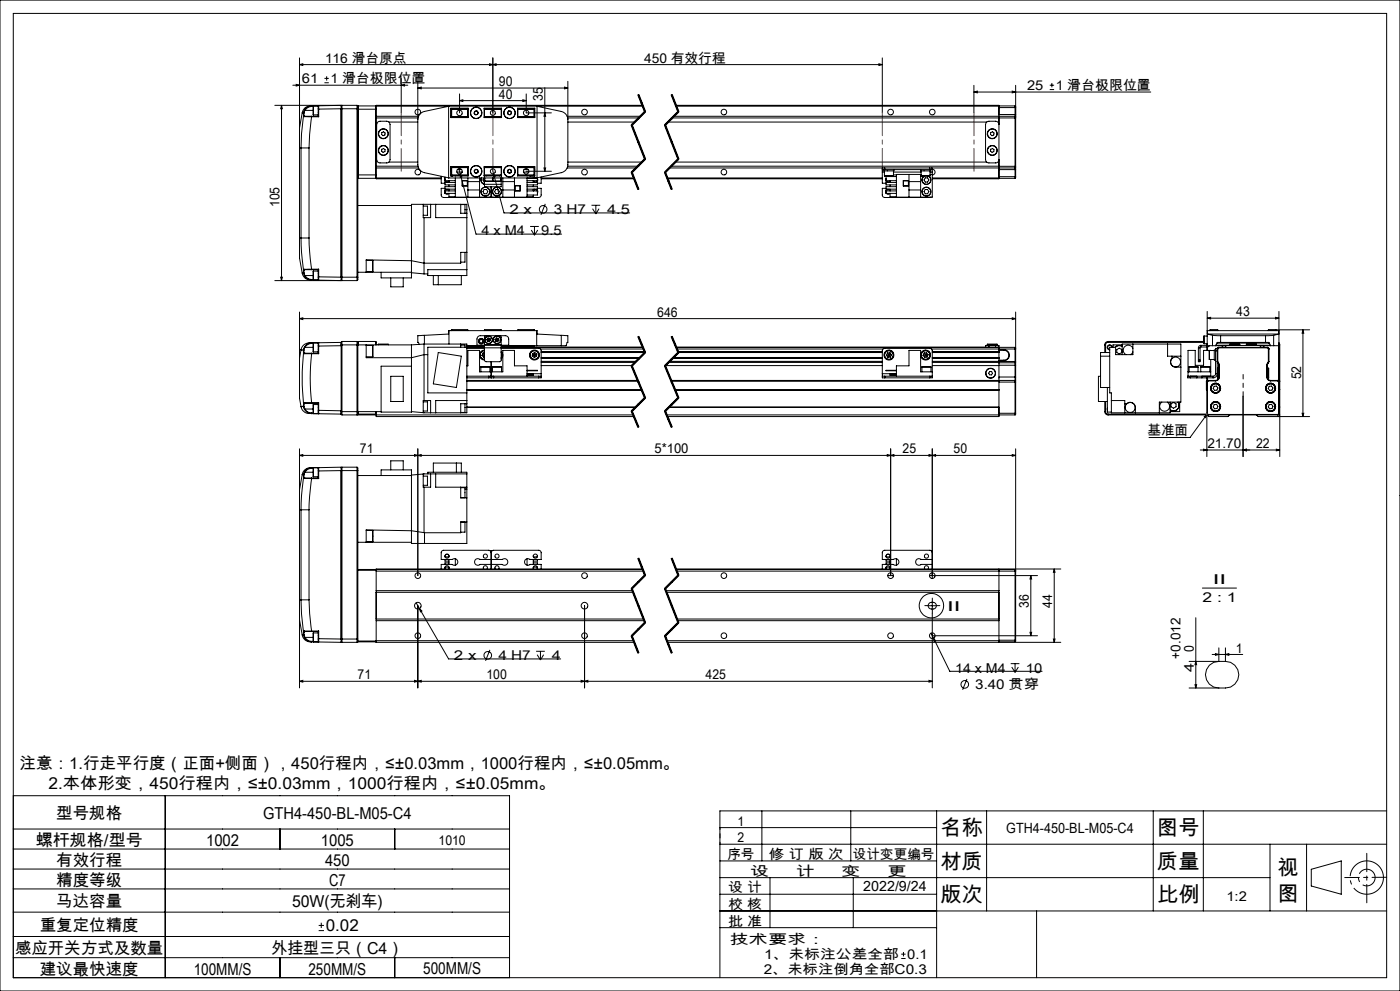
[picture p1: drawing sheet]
<svg xmlns="http://www.w3.org/2000/svg" width="420mm" height="297mm" viewBox="0 0 420 297" stroke-linecap="round" stroke-linejoin="round" font-family="sans-serif">
<g fill="none" stroke="#000" stroke-width=".3">
<path d="M0 0h420v297h-420zM4 4h412v289h-412zM89.9 19.4l.9-.3v.5zM89.9 17.4v53.9M146.9 19.1l.9 .3-.9 .2zM147.8 19.4l1-.3v.5zM147.8 17.4v16.4M263.7 19.1l1 .3-1 .2zM264.7 17.4v16.4M264.7 19.4h-174.8M82.4 31.6h24.7M84.5 31.6l.2 1h-.5z"/>
<path d="M84.5 31.6v52.5M87.8 25.5h34.5M88.9 25.3l1 .2-1 .3zM90.7 33.8l-.8 4.5v6h.4M90.7 33.8l.4 .1M91.1 34.7l-.6 5.4-.2 4.2M91.1 34.7l.2 .3M91.1 33.9v.8M91.2 34.6l-.1 .1M91.2 34.6l.2 .3M91.2 33.8v.8M91.2 33.8l-.1 .1"/>
<path d="M91.3 35h2.2M91.3 33l-.2 .9M91.3 33l.2 .1M91.4 34.9h2.1M91.4 34.9l-.1 .1M91.5 33.1l-.3 .7M91.5 33.1h2.4M93.5 31.7h-.2a2.53 2.53 0 0 0-2.6 2.1M93.5 35l-.6 5.2-.2 4.1M93.5 34.9v.1M93.5 31.7l-1.1 .3-1.1 1M93.5 31.7v.2"/>
<path d="M93.5 31.9l-.9 .2-1.1 1M93.5 34.9h2M93.5 35h2.1M93.5 31.9h.4M94 31.7v2.7M94 31.7l1.5 .2M94 34.4h1.5M95.5 31.9v3M95.5 32.7h.1M95.5 34.9l.1 .1M95.6 31.7v1M95.6 31.7l6.7-.1v1"/>
<path d="M95.6 31.7l-.1 .2M95.6 32.7v2.3M95.6 31.7h-2.1M97.3 24.8h1.3M97.3 23.5h1.3M98 22.9v1.3M102.3 31.8l.3-.2v52.5l-.3-.2M102.3 32.6v50.5M102.3 32.6l-6.7 .1M102.3 32.6h5.1M107.1 31.6v52.5M107.1 31.6l.3 .2v.9"/>
<path d="M107.4 32.7v19.7M107.4 32.7h5.5M107.5 31.7v21.7M107.5 31.7h5.2M107.5 31.7l-.1 .2M112.7 31.7v21.7M112.7 31.7l.2 .2M112.9 31.9v.8M112.9 31.8v.1M112.9 32.7v19.7M112.9 35.3h12.5M112.9 34.9h12.7"/>
<path d="M112.9 31.8h79.9M113.1 37l-.2 .6M113.3 36.6l.7-.3h2a1.02 1.02 0 0 1 1 1v10.5a1.02 1.02 0 0 1-1 1h-2a1.02 1.02 0 0 1-1-1v-10.5zM114.5 39.7l.6-.2 .4 .4v.6l-.6 .2-.4-.4zM116.7 36.6h8.6M120.4 25.5l1-.2v.5zM120.4 23.5v10.3M125.3 26.4l1.1-.3v.5zM125.3 24.4v24.9l.3 1 .5 .8 .8 .5 7.7 1.7M125.3 26.4h45.1M134.6 31.9l-7.7 1.6-1.1 1-.5 1.3M134.6 31.9v21.4"/>
<path d="M134.7 31.8l-.1 .1M135.3 34.9h.1M135.3 32.4h5.1v2.8h-5.1zM135.4 32.7v2.5M135.4 32.7h4.9M135.5 32.6v2.5M135.5 32.6h4.9M135.5 32.6l-.1 .1M135.5 35.1h4.9M135.6 35.1v.1M137.9 30.2l1-.3v.5zM137.9 28.1v5.7"/>
<path d="M137.9 30.2h20M140.3 32.6v2.5M140.3 34.9h-4.9l.1 .2M142.3 33.9l.3 .5M142.5 33.4l-.2 .5M143.1 33.3l-.6 .1M143.1 33.3l.3 .5M143.2 34.3l-.6 .1M143.4 33.8l-.2 .5M145.2 32.4h5.3v2.8h-5.3zM145.2 32.6h5.3M145.2 35.1h5.3"/>
<path d="M145.3 32.6v2.5M145.3 32.7h5.1M145.3 34.9h5.1M150.4 32.6v2.5M152.3 33.8l.2 .5M152.5 34.3l.6 .1M152.6 33.3l.6 .1M152.6 33.3l-.3 .5M153.2 33.4l.2 .5M153.4 33.9l-.3 .5M155.3 32.6h4.9M155.3 32.4h5.1v2.8h-5.1z"/>
<path d="M155.4 32.6v2.5M155.4 32.7h4.9M155.4 34.9h4.9l-.1 .2h-4.9M156.8 29.9l1.1 .3-1.1 .2zM157.9 28.1v5.7h7.5M160.2 32.6v2.6M160.2 32.6l.1 .1M160.3 32.7v2.5M160.3 34.9h.1M161 31.8l.1 .1M161.1 31.9l7.7 1.6 1.1 1 .5 1.3M161.1 31.9v21.4"/>
<path d="M163.4 33.8l.3 1.1h-.5zM163.4 26.3v25M169.4 26.1l1 .3-1 .2zM170.1 34.9h22.1M170.3 35.3h21.3M170.4 24.4v24.9l-.2 1-.5 .8-.9 .5-7.7 1.7M170.4 36.6h20M189.3 37.5l4 10.2M189.7 37.4l4 10.2M191.3 28.5l2 5M191.5 28.4l2 5.1-4 4 4 10.2-4 4 2 5M191.7 28.3l1 2.6"/>
<path d="M192.7 30.9l1 2.5zM192.8 31.6h-79.9v.2M193.4 33.4l-4 4M193.6 33.6l-4 4M199.3 37.5l4 10.2M199.7 37.4l4 10.2M200.4 36.6h95.6M201.3 28.5l2 5M201.5 28.4l2 5.1-4 4 4 10.2-4 4 2 5M201.7 28.3l2 5.1M202.1 34.9h102.4M202.7 31.6h97v.2"/>
<path d="M202.8 31.8h96.9M203.4 33.4l-4 4M203.6 33.6l-4 4M292.2 27.6l1-.3v.5zM292.2 25.6v8.2M292.2 27.6h53M297.2 39.7l.6-.2 .4 .4-.1 .6-.5 .2-.5-.4zM299.7 37.3a1.02 1.02 0 0 0-1-1h-2a1.02 1.02 0 0 0-1 1v10.5a1.02 1.02 0 0 0 1 1h2a1.02 1.02 0 0 0 1-1M299.7 34.3v15.5M299.7 34.3h5v.7M299.7 31.8v2.5M299.7 31.7h4.8"/>
<path d="M303.7 27.3l1 .3-1 .2zM304.5 34.9v15.4M304.5 31.7v3.2M304.5 31.7l.2 .5h-5M304.5 34.9l.2 .1M304.7 25.6v24.2M304.7 35v.3h-103.1M314.9 26.8h1.3M314.9 25.5h1.3M315.6 24.9v1.3M90.3 44.3h2.4M90.3 44.3v27"/>
<path d="M92.7 44.3v27M107.4 52.4v30.7M107.4 52.4h5.5M107.4 53.3l.1 .1M107.5 53.4h5.2M112.9 47.6l.2 .6M112.9 53.3v.3h19.5M112.9 52.4v.9M112.9 53.3h.1M112.9 50.3h12.7M112.9 49.8h12.5M112.9 53.3h19.5"/>
<path d="M112.9 53.3l-.2 .1M114.5 44.7l.6-.2 .4 .4v.5l-.6 .2-.4-.3zM116.7 48.6h8.6M132.4 52.8v2.1h1.1M133.5 53.5l-.1 .7 .5 .5M133.5 56.4h-1.1v2a.73 .73 0 0 0 .7 .8l13.9-.1M133.5 54.1h3.1M133.5 57.2v.8h3.1M133.5 57.2h3.1M133.5 53.1v1M133.5 54.1a.61 .61 0 0 0 .6 .5 .61 .61 0 0 0 .6-.5v.6M133.6 58a.73 .73 0 0 0 1.1 0"/>
<path d="M133.8 58h.6M133.9 56.7l-.5 .4 .1 .8M134.3 56.7l.4 .3M134.6 53.3h26.4M134.7 54.4l-.4 .3M134.7 56.7v.5a.61 .61 0 0 0-.6-.4 .61 .61 0 0 0-.6 .4M134.7 55.4v.5M134.7 58v.9h1.9M135.3 51.2h.1M135.3 52.7h.4M135.3 50.3h.1M135.3 50.8h.1"/>
<path d="M135.3 49.9h5.1v2.8h-5.1zM135.4 49.9v2.5M135.4 52.4h4.9M135.4 52.4l.1 .2M135.5 50.1v2.5M135.5 50.1l-.1 .1h4.9M135.5 50.1h4.9M135.5 52.6h4.9M135.6 49.9v.2M135.7 52.7h-.1M135.7 52.6v.1M136.6 53.3v5.8h21.5v-5.8"/>
<path d="M136.6 54.7h-3.1v.7h3.1M136.6 55.9h-3.1v.8h3.1M136.6 52.6v.1M137.1 51.6h1.5M137.2 50.8h1.3M137.7 50.5l.4 1.6M138.1 52.1l.5 .9-.5 .2zM138.1 52.1l4.7 18.1h25.7M138.6 54.1h1.7v1.6h-1.7zM140.2 54.2v1.5M140.3 50.1v2.5M140.4 52.6v.1"/>
<path d="M140.4 53.3v5.8M140.4 54.4h3.5M140.4 56.9h3.5M142.3 51.1l.1 .6M142.4 51.7l.5 .2M142.7 50.8l.6 .2M142.7 50.8l-.4 .3M143.3 51l.1 .5M143.4 51.5l-.5 .4M143.9 53.3v5.8M144.4 53.3a1.39 1.39 0 0 0 .9 2M144.5 53.3a1.29 1.29 0 0 0 .8 1.9"/>
<path d="M145.2 49.9h5.3v2.8h-5.3zM145.2 53.3l-.3 .6 .4 .7M145.2 56.8h.8l.3 .6-.3 .7h-.8l-.3-.7zM145.2 50.1h5.3M145.2 52.6h5.3M145.3 55.2v.8h5.1v-.8M145.3 50.1v2.6M145.3 53.3v1.9M145.3 52.4h5.1M145.3 55.2h5.1M145.3 50.2h5.1M145.5 54.3h2.2"/>
<path d="M145.5 53.3v1M145.8 52.6v.1M147.4 56v3.1M147.7 50.6l3.5 13.2h37.7M147.7 53.3v1M148 54.3h.1M148 54.3h2.2M148 53.3v1M148.1 52.1l.5 .8-.5 .2zM148.7 56.8h.8l.3 .6-.3 .7h-.8l-.3-.7zM149.9 52.6v.1M150.2 54.3h.1"/>
<path d="M150.2 53.3v1M150.4 53.4v1M150.4 53.6v.7M150.4 50.1v2.6M150.4 53.3v1.9M150.8 53.3v5.8M150.8 54.4h3.5M150.8 56.9h3.5M152.4 51.6l.5 .3M152.4 51v.6M152.9 50.8l.5 .2M152.9 50.8l-.5 .2"/>
<path d="M153.4 51.6l-.5 .3M153.4 51v.6M154.3 53.3v5.8M154.4 55.6h1.7v1.6h-1.7zM154.5 55.7h1.5v1.5h-1.5zM155.3 49.9h5.1v2.8h-5.1zM155.3 50.1l5 .1h-4.9M155.3 52.6h4.9M155.4 50.1v2.5M155.4 52.4h4.9M157.1 51.6h1.5M157.2 50.8h1.3"/>
<path d="M157.9 51.3h7.5M158.1 52.6v.1M158.1 53.4h3.1v.7M158.1 54.7h3.1v.7h-3.1M158.1 55.9h3.1v.8h-3.1M158.1 54.1h3.1M158.1 57.2h3.1M159 52.7h.1M159 52.7h1.4M159 52.6v.1M160 54.4l.4 .3M160 53.3v.1"/>
<path d="M160 54.1v.6M160 55.4v.5M160 56.7v.5M160 58.5v.4h-1.9M160 57.2a.61 .61 0 0 1 .6-.4 .61 .61 0 0 1 .6 .4M160 54.1a.61 .61 0 0 0 .6 .5 .61 .61 0 0 0 .6-.5M160.1 53.3v.1M160.2 49.9v2.7M160.3 49.9v2.5M160.3 50.3h.1M160.3 50.8h.1M160.3 51.2h.1"/>
<path d="M160.3 52.4l-.1 .2M160.4 56.7l-.4 .3M160.4 53.3l-.1 .1M160.8 53.3l.1 .1M160.8 56.7l.5 .4-.1 .8M161 53.3l.1 .1M161.1 53.3h-.1M161.2 53.5l.1 .7-.5 .5M161.2 56.4h1.1v2a.73 .73 0 0 1-.7 .8l-13.9-.1M161.2 57.3v.3M161.2 53.8v.3M161.2 57.2v1.3h-3.1"/>
<path d="M162.3 53.1v1.8h-1.1M162.3 53.6h28M162.3 53.3h27.8M163.2 50.3h.5l-.3 1zM170.1 50.3h20.7M170.3 49.8h21M170.4 48.6h22.2M189.3 51.7l2 5.1M189.7 51.6l2 5.1M193.4 47.5l-4 4M193.6 47.8l-4 4M199.3 51.7l2 5.1"/>
<path d="M199.7 51.6l2 5.1M200.1 53.3h64.6M200.2 53.6h64.5M200.8 50.3h64.6M201.4 49.8h98.3v.5M202.6 48.6h93.4M203.4 47.5l-4 4M203.6 47.8l-4 4M264.7 50.8h.7M264.7 50.8v.8M264.7 50.3v.5M264.7 51.6v3.3h1.1"/>
<path d="M264.7 51.6h.6M265.2 50.8v.4h3v-.4M265.3 52.7h1.9M265.3 51.2v1.5M265.4 50.3v.5M265.4 50.3h13.5M265.4 50.8h13.5M265.8 53.5l-.1 .7 .5 .5M265.8 56.4h-1.1v2a.73 .73 0 0 0 .7 .8l13.9-.1M265.9 54.1a.61 .61 0 0 0 .5 .5 .61 .61 0 0 0 .6-.5v.6M265.9 58a.73 .73 0 0 0 1.1 0v.9h1.9M266.1 58h.7"/>
<path d="M266.2 56.7l-.5 .4 .1 .8M266.6 56.7l.4 .3M267 54.4l-.4 .3M267 56.7v.5a.61 .61 0 0 0-.6-.4 .61 .61 0 0 0-.5 .4M267 52.7v.2M267 55.4v.5M267.2 52.7h.8M268 52.7h-.8M268 51.2v1.5M268 52.4h.9M268 51.6h8.3M268.9 52.9h-3.1v1.2h3.1"/>
<path d="M268.9 54.7h-3.1v.7h3.1M268.9 55.9h-3.1v.8h3.1M268.9 57.2h-3.1v.8h3.1M271 54.1h1.6v1.6h-1.6zM271 54.2v1.5M272.5 54.2v1.5M272.7 52.3v6.8M272.7 54.4h3.5M272.7 56.9h3.5M276.2 50.8v.4h3v-.4M276.2 52.3v6.8M276.3 52.7h2.7"/>
<path d="M276.3 51.2v1.5M277.3 52.7l-.4 .3-.3 .9M277.4 52.7l-.4 .4-.4 .8M277.6 53.3h.7l.4 .6-.4 .7h-.7l-.4-.7zM277.6 56.8h.7l.4 .6-.4 .7h-.7l-.4-.7zM278.4 52.7a1.3 1.3 0 0 1 .2 2.3 1.3 1.3 0 0 1-2-1.1M278.6 52.7a1.34 1.34 0 0 1 0 2.4 1.34 1.34 0 0 1-2-1.2M278.9 50.8h.8M278.9 50.3h25.6M278.9 50.3v.5M279 52.7h.1M279 51.2v1.5"/>
<path d="M279 52.3h.7M279 51.6h.7M279.7 50.7a.85 .85 0 0 1 .8 .9 .85 .85 0 0 1-.8 .8M279.7 50.8v.8M279.7 50.3v.5M279.7 51.6v7.5h-10.8v-6.8h7.4M279.7 53.3h20M297.2 44.7l.6-.2 .4 .4-.1 .5-.5 .2-.5-.3zM299.7 53.3v.3h-20M299.7 49.8v.5M299.7 50.3v.5M299.7 50.8v2.5"/>
<path d="M299.7 52.9h5M299.7 50.8h5M299.7 49.8h5M299.7 53.4h4.8M304.5 50.3v3.1M304.7 49.8v.4M304.7 50.2v.6M304.7 52.9l-.2 .5M304.7 50.8v2.1M304.7 50.2l-.2 .1M89.9 71.3v6l.8 4.5M89.9 71.3h.4"/>
<path d="M90.3 71.3l.2 4.3 .6 5.3M90.3 71.3h2.4M92.7 71.3l.2 4.1 .6 5.3M107.4 61.6h16M109.9 78h1.9M111.8 78v3.4M127 61.8h1.2v2.7h-1.2M127 61.2v4h2.2v-4M127.2 65.2v16.9M130.7 61.2v4h9.4M138.2 61.2v2.7h1.9M139.5 75.6v3h-1.3"/>
<path d="M139.5 61.3v2.6M139.5 62.8h.6M140.1 62.8v1.1M140.1 62.8v-1.6h-16.7v22.1h-9.1v-1.7M140.1 63.9v18.7h-11.8v-1.8h11.8M140.1 75.6h-1.9v3.3h-11l-3.8-.8-13.5-.2v3.7M159 67.9h2.6M159.4 68.9l.9 1.6M160.3 67.9v2.6M161.3 68.9l-1 1.6M163.6 61.1l-1.3 3.3M177.4 61.5h2.7"/>
<path d="M177.8 62.5l1 1.6M178.8 61.5v2.6M179.7 62.5l-.9 1.6M82.4 84.1h24.7M84.2 83.1h.5l-.2 1zM89.9 95.5l.9-.3v.6zM89.9 93.5v13.8M89.9 95.5h214.8M90.7 81.8a2.57 2.57 0 0 0 2.8 2.1M91.1 80.9l.1 .1M91.1 80.9v.9M91.1 81.8h.1"/>
<path d="M91.1 81.8l.2 .9M91.1 81.8h-.4M91.2 81v.8M91.2 81.8l.3 .8M91.3 80.7l-.2 .2M91.3 80.7l.1 .1M91.3 82.7a2.53 2.53 0 0 0 2.2 1.2M91.4 80.8h2.1M91.4 80.8l-.2 .2M91.5 82.6l-.2 .1M91.5 82.6l1.2 1 .8 .2M91.5 82.6h2.4"/>
<path d="M93.5 80.7h-2.2M93.5 80.7v.1M93.5 83.8v.1M93.5 80.7h2.1M93.5 80.8h2M93.5 83.9l2.1 .1M93.5 83.8h.4M94 81.2v2.7M94 81.2h1.5M95.5 83h.1M95.5 80.8v3.1h-1.5M95.5 83.8l.1 .2"/>
<path d="M95.6 83v1M95.6 80.7l-.1 .1M95.6 80.7v2.3M95.6 83l6.7 .1M102.3 83.1v1l-6.7-.1M102.3 83.1h5.1M107.4 83.1v.8l-.3 .2M107.4 81.6h16M109.9 81.4h1.9M117.2 83.3v2.7h3.8v-2.7M123.4 81.7l3.8 .4M127.2 82.1h1.1"/>
<path d="M130 82.6v2.7h8.4v-2.7M131.5 82.6v2.7M134.7 99.1v4M135.4 99h4.9M135.4 99v.1M135.5 98.8h4.8v.3M135.5 98.8v.3M135.5 98.8l-.1 .2M145.3 99.1v-.3h5.1v.3M145.3 99h5.1M155.4 99h4.9M160.2 98.8h-4.8v.3"/>
<path d="M160.2 98.8v.3M160.2 98.8l.1 .2M160.3 99v.1M161 99.1v4.5M303.7 95.2l1 .3-1 .3zM304.7 93.5v14.8M362.2 95.4l1-.3v.5zM362.2 93.3v10.7M362.2 95.4h21.5M362.2 99.1h21.5M362.9 99h2.5M362.9 99v.1"/>
<path d="M363.1 98.8h2.2M363.1 98.8v.3M363.1 98.8l-.2 .2M365.3 98.8v.3M365.3 98.8l.1 .2M365.4 99v.1M380.4 99h2.5M380.4 99v.1M380.6 98.8h12.3M380.6 98.8v.3M380.6 98.8l-.2 .2M382.7 95.1l1 .3-1 .2z"/>
<path d="M382.9 99l-.1-.2v.3M382.9 99v.1M383.6 99.1v1M383.7 93.3v10.3h-1.6M390.9 98.8l.2 1.1h-.5zM390.9 98.8v26M89.9 107.3v12l.4 2.6M90.3 104.8h.1M90.3 104.8l.8 .2M90.3 104.8l-.4 2.5M91.1 105.8a73.6 73.6 0 0 0 0 15.1M91.1 105.8l.2 .2"/>
<path d="M91.1 105v.8M91.2 104.9v.8M91.2 104.9l-.1 .1M91.2 105.7l-.1 .1M91.2 105.7l.3 .2M91.3 106h2.2M91.3 104l-.2 1M91.3 104l.1 .1M91.4 104.1l-.2 .8M91.4 104.1h2.5M91.5 105.9h2M91.5 105.9l-.2 .1"/>
<path d="M93.5 102.8h-.4a2.6 2.6 0 0 0-2.8 2M93.5 106a64.1 64.1 0 0 0 0 14.7M93.5 105.9v.1M93.5 102.8a2.45 2.45 0 0 0-2.2 1.2M93.5 102.8v.1M93.5 102.9l-.9 .2-1.2 1M93.5 106h2.1M93.5 105.9h2M93.5 102.9h.4M93.9 104.1l.1 1.3M94 102.8l-.1 1.3M94 102.8l1.5 .1"/>
<path d="M94 102.8v2.6M94 105.4h1.5M95.5 102.9l.1-.2v1M95.5 105.9l.1 .1M95.5 103.7h.1M95.5 102.9v3M95.6 103.7v2.3M102.3 102.6v1M102.3 102.6v.8h21.1M102.3 103.6l-6.7 .1M102.3 103.6v19.5M102.3 102.6l-8.8 .2"/>
<path d="M102.6 102.3v22.1M102.6 102.3h4.5M102.6 102.3l-.3 .3M107.1 102.3v22.1M107.1 102.3l.3 .3M107.4 102.6v21.5M107.5 102.3l-.1 .3M107.5 102.3v1.1M107.5 102.3h5.2M109.9 103.5h1.9M109.9 106.9h1.9M109.9 103.4v3.8h13.5l3.8-.9h1.1"/>
<path d="M111.8 103.5v3.4M112.7 102.3v1.1M112.7 102.3l.2 1.1M113.5 103.2h3M113.5 103.2v.2M116.5 103.2v.2M117.2 112.8h3.8v7.5h-3.8zM123.4 103.4v20.1h-9.1v-13.8h9.1M127.2 103.1h12.9v17.9M127.2 103.1v16.9M127.2 103.1l-3.8 .3M127.3 100.5l-2 .1v2h.3l.1 .6"/>
<path d="M127.3 100.5l7.3-.4v-1h26.5v1l7.3 .4M127.3 100.5v2.6M131.5 105.7l6.9 1-1.5 9.4-6.9-1.1zM138.2 103.4h1.3v.7M138.2 103.1v1M140.1 114h51.2M140.1 116.8h52.3M140.1 117h52.4M140.1 109.6h.3v-4.6h3.5v6.4h6.9v-6.4h3.5v4.6h3.8v3.1M140.1 112.7h6.5M140.1 113.2h6.5M140.1 104.4h5.2"/>
<path d="M140.1 114.3h51.3M140.1 103.6h5.2M140.1 103.7h5.2M143.1 103.6v-2a1.02 1.02 0 0 1 1-1h7.5a1.02 1.02 0 0 1 1 1v2M143.1 103.5h9.5M144.3 110h2.7M144.3 110v1.4M144.5 105.4l.8-.3a1.34 1.34 0 0 0-1.2 1.3 1.34 1.34 0 0 0 1.2 1.3 1.33 1.33 0 0 1-1.2-.8 1.33 1.33 0 0 1 .4-1.5zM144.6 106.5l.5 .6M144.9 105.8l-.3 .7M144.9 105.8l.4 .6M145.3 103.3v.9"/>
<path d="M145.3 104.9a1.5 1.5 0 0 0-1.4 1.5 1.5 1.5 0 0 0 1.4 1.5M145.3 104.1h-17v13.7h11.8M145.3 104.2h5.1M145.3 104.2v3.7M145.3 103.3h5.1M145.3 105.8h-.4M145.3 107.1h-.2M145.3 106.4l-.2 .7M145.3 106.4l-.7 .1M145.8 100.6l-.5 .4v2.3M146.1 101.8l.1 .5M146.1 101.8h.5"/>
<path d="M146.2 102.3l.6 .1M146.4 101.3l.6 .1M146.4 101.3l-.3 .5M146.4 101.3l.2 .5M146.6 112.7h1.5M146.6 113.2h.8M146.6 101.8l-.4 .5M146.6 101.8l.2 .6M146.6 101.8l.6 .1M146.6 112.7v.5M147 110v1.4M147 101.4l.2 .5"/>
<path d="M147 101.4l-.4 .4M147.2 101.9l-.4 .5M147.4 113.2h.7M147.4 108.4v4.8M147.7 110h2.8M147.7 110v1.4M148.1 112.7h13.5M148.1 113.2h13.5M148.1 112.7v.5M148.5 101.8l.2 .5M148.5 101.8h.6M148.7 102.3l.6 .1"/>
<path d="M148.9 101.3l-.4 .5M148.9 101.3l.6 .1M148.9 101.3l.2 .5M149.1 101.8l-.4 .5M149.1 101.8l.2 .6M149.1 101.8l.6 .1M149.5 101.4l.2 .5M149.5 101.4l-.4 .4M149.7 101.9l-.4 .5M149.9 100.6l.5 .4v2.3M150.4 103.3v.9M150.4 104.2l-.2 4.1-4.4 .1-.5-.5"/>
<path d="M150.4 105.3v.1a1.48 1.48 0 0 1 0 2.1M150.4 105.5a1.27 1.27 0 0 1 0 1.8M150.4 104.4l11.6 .1 .3 .5v7M150.4 105.6v.1a1.31 1.31 0 0 1 0 1.5M150.4 104.1h42.4M150.4 103.6h18M150.4 103.7h9.9M150.5 110v1.4M158.1 112.1h1.9v.4h-1.9M158.1 111h3.1l-3.1 .1M158.1 112h4.2M159.7 106.7l.6 .4"/>
<path d="M159.7 106v.7M159.7 106l.6 .4M160.2 103.6v.5M160.3 103.6v.5M160.3 106.4l.7 .4M160.3 106.4v.7M160.3 106.4l-.6 .3M160.4 105.7l-.7 .3M160.4 105.7l.6 .4M160.4 105.7l-.1 .7M161 106.8l-.7 .3M161 106.1v.7"/>
<path d="M161 106.1l-.7 .3M161.6 112.7h.7M161.6 112.7v.5M162.1 104.6h30.9M162.3 112.7v.5h-.7M162.3 112v.7M162.3 107.4h29.5M162.3 107.3h29.6M162.3 105.5h31.1M162.3 105.4h31.1M162.3 105.7h31.2M162.3 107.1h29.7"/>
<path d="M162.3 108.3h28.6M162.3 108.6h28.2M162.3 109.6h27.3M168.4 100.5l2 .1v2h-.3a.92 .92 0 0 1-.3 .9 .92 .92 0 0 1-1 .1h-.4M168.4 100.5v3.1M189.3 109.7l4 9.6M189.7 109.6l4 9.6M191.3 100.9l2 4.8M191.5 100.9l2 4.7M191.7 100.8l1 2.4M192.7 103.2l1 2.4zM193.4 105.5l-4 4"/>
<path d="M193.4 119.1l-4 4M193.5 105.6l-4 4 4 9.6-4 4 2 4.8M193.6 105.8l-4 4M193.6 119.3l-4 4M199.3 109.7l4 9.6M199.6 109.6h65.1M199.7 109.6l4 9.6M200.5 108.6h64.2M200.8 108.3h63.9M201.3 114h103.2M201.3 100.9l2 4.8M201.4 114.3h98.3"/>
<path d="M201.5 100.9l2 4.7M201.7 100.8l2 4.8M201.8 107.4h62.9M201.9 107.3h62.8M202 107.1h62.7M202.5 116.8h97.2M202.6 117h97.1M202.8 104.1h101.7M203.1 104.6h61.8M203.4 105.4h61.3M203.4 105.5l-4 4M203.4 119.1l-4 4"/>
<path d="M203.4 105.5h61.3M203.5 105.7h61.2M203.5 105.6l-4 4 4 9.6-4 4 2 4.8M203.6 105.8l-4 4M203.6 119.3l-4 4M264.7 112v-7l.3-.5 14.1-.1 .4 .2 .2 .6v8h-.8M264.7 112.7v.5h.7M264.7 112.7h.7M264.7 112v.7M264.7 112h4.2M265.4 112.7h13.5M265.4 112.7v.5"/>
<path d="M265.4 113.2h13.5M265.9 106.5l.5 .6M266.2 105.8l-.3 .7M266.2 105.8l.5 .6M266.7 106.4l.4 .6M266.7 106.4l-.3 .7M266.7 106.4l-.8 .1M267 105.7l.4 .6M267 105.7l-.8 .1M267 105.7l-.3 .7M267.1 107l-.7 .1M267.4 106.3l-.3 .7"/>
<path d="M267.4 106.3l-.7 .1M268.9 112.1h-1.9v.4h1.9M268.9 111h-3.1l3.1 .1M276.6 110h2.7M276.6 110v1.4M276.9 106.5l.5 .6M277.2 105.8l-.3 .7M277.2 105.8l.5 .6M277.7 106.4l-.3 .7M277.7 106.4l.4 .6M277.7 106.4l-.8 .1M278 105.7l.4 .6"/>
<path d="M278 105.7l-.8 .1M278 105.7l-.3 .7M278.1 107l-.7 .1M278.4 106.3l-.3 .7M278.4 106.3l-.7 .1M278.9 112.7h.8M278.9 112.7v.5M279.3 110v1.4M279.7 107.4h20M279.7 107.3h20M279.7 105.5h20M279.7 105.4h20"/>
<path d="M279.7 105.7h20M279.7 107.1h20M279.7 111.4h-3.5v-6.4h-3.5v4.6h-3.8v3.1M279.7 108.3h25M279.7 108.6h20M279.7 109.6h20M296.2 103.5h.1M296.2 103.2h3M296.2 103.5h3M296.2 103.2v.3M296.7 103.5v.6h-.7M296.7 103.5h-1v.6"/>
<path d="M296.7 103.5h2M296.9 111.3l.6 .1 .2 .5-.3 .5-.5-.1-.3-.5zM298.7 103.5h1v.6M298.7 103.5v.6h1M299.2 103.5h.1M299.2 103.5h-.1M299.2 103.2v.3M299.7 109.6v4.7M299.7 104.1v4.6M299.7 108.8v.8M299.7 114.3v10.5h-99.5M299.7 108.7v.1"/>
<path d="M299.7 114.5h5M299.7 113h5M299.7 104.8h1.5M299.7 108.1h1.5M299.7 107.9h1.5M299.7 104.9h1.5M299.7 108.7h4.8M299.7 109.5h5M301.2 104.8a1.64 1.64 0 0 1 1.6 1.6 1.64 1.64 0 0 1-1.6 1.7M301.2 104.9a1.5 1.5 0 0 1 1.5 1.5 1.5 1.5 0 0 1-1.5 1.5M301.2 104.8v.1M301.2 107.9v.2"/>
<path d="M304.5 114v10.4M304.5 108.7v5.3M304.5 104.1v4.6M304.5 104.1l.2 .5h-25.3M304.5 114l.2 .2M304.7 114.2v.3M304.7 113v1.2M304.7 108.3v.3M304.7 108.6v.9M304.7 109.5v3.5M304.7 114.5v9.4M304.7 108.6l-.2 .1"/>
<path d="M330.2 112.8h-.7v7.5h2.7M330.2 106.7h2.7M331.4 103.4h.3M331.4 103.4v2.3M331.7 103.4v2.3M332.2 116.1v7.4h1.2M332.4 102.6l-.4 .1-.3 .7M332.4 102.3a1.02 1.02 0 0 0-1 1.1M332.4 102.3h28.8M332.4 102.6h28.8M332.4 102.3v.3M332.9 105.7h-2.7v10.4h2.7"/>
<path d="M333.6 104.1a.63 .63 0 0 0-.7-.6 .63 .63 0 0 0-.6 .6 .63 .63 0 0 0 .6 .6M333.7 104.1a.77 .77 0 0 0-.8-.8 .77 .77 0 0 0-.7 .8 .77 .77 0 0 0 .7 .8M335 104.8l.8-.5 .8 .5v.9l-.8 .4-.8-.4zM336.7 103.7h-.1a1.68 1.68 0 0 0-2.1 .4 1.83 1.83 0 0 1 2.2-.3M336.7 103.4h-2.8v.7M336.7 106.3v-3.2h17.6v17.4h-6.5v3.2M339.9 104.4a1.49 1.49 0 0 0-2.4-.6 1.49 1.49 0 0 0 .3 2.5M339.9 105.4l-.8 .9M339.9 103.1v3.2h-5.2v-2.2h-1.8v13.7h.5v5.9h17.6v-3.2M350.3 103.1v3.6h4M351.6 106.7v.7a1.53 1.53 0 0 0-.3 1.7 1.53 1.53 0 0 0 1.4 .9M352.7 110h1.6"/>
<path d="M356.4 112.7l-.1 .5h.8M356.4 111.4h6.8M356.4 112.7h7.5M356.7 110h2.7M356.7 110v1.4M357.1 113.2h2M357.1 112.7v.5M359.1 113.2h1.5M359.1 112.7v.5M359.4 110v1.4M359.5 107.9v.5h.5v-.5M359.5 107.9h.5"/>
<path d="M359.5 104.2h.5M359.5 104.2v3.7M360 104.2v3.7M360.2 110h2.7M360.2 110v1.4M360.3 103.5l-.6 .2-.2 .5M360.3 104l-.3 .2M360.3 103.5h1.9M360.3 103.5v.5M360.3 104h1.9M360.6 113.2h3.3M360.6 112.7v.5"/>
<path d="M361.2 100.7h.1M361.2 100.7v2.3M361.2 103h1M361.2 100.7h1M362.1 103.4v.1M362.1 104v1M362.1 113.2v.8M362.1 114.5v9.4M362.1 114.5h.1M362.1 103.4h.1M362.1 103v.4M362.2 103.6h1.5"/>
<path d="M362.2 104v1M362.2 113.2v.8M362.2 114.5v9.4M362.6 114.2l-.4 .3M362.6 114.2l-.3-.1-.2 .4M362.6 114.2h2.1M362.8 105.1v2.6M362.8 103.6l-.6 .4M362.8 107.7h1.5M362.8 105.1h1.5M362.9 110v1.4M363.2 105.1l-2.1-.1v4.5h-2.5v-4.5h-2.2v7.7"/>
<path d="M363.2 107.7v5M363.7 100.5l2.5 .1M363.7 103.6h1M363.7 100.5v3.1M363.9 112.7v.5M364.2 115.8l.7-.1 .5 .6-.3 .6-.7 .1-.4-.6zM364.7 114l-2.7 .1 .1 2.8M364.7 104.9h-.4v3h.4M364.7 112l-.1 .4-.7 .3M364.7 112h.5M364.7 103.6h2M364.7 105.2h.5"/>
<path d="M364.7 105.2v6.8M364.7 114v.2M364.7 103.5h16.4M365.2 112a1.21 1.21 0 0 1-1.3 1.2M365.2 104.6v-.2h-.5v.8M365.2 104.6h.1M365.2 104.6v7.4M365.3 102.8h15.3M365.3 102.6v.2M365.3 110.3v3M365.3 110.3h.2M365.3 113.3h.2"/>
<path d="M365.3 108.3l.1 .3M365.3 108.7l.4 .8M365.3 108.3h-.1l.1 .4M365.3 104.6v3.7M365.4 108.8l.2 .8M365.4 102.6l-.1 .2M365.4 108.6l.4 .9M365.4 108.6l-.1 .1M365.5 110.3l.1 .1M365.5 110.3v3M365.6 113.3h-.1M365.7 104.2l-.4 .4"/>
<path d="M365.7 104.1l-.5 .5M365.7 104.1v.1M365.7 109.5l-.1 3.8M365.7 104.1h14.5M365.7 109.5h.1M365.7 104.2h14.5M365.8 113a1.21 1.21 0 0 1-1.1 1.2M365.8 113h-.1a1.02 1.02 0 0 1-1 1M365.8 109.5v3.5M366.2 102.6h-.3a1.01 1.01 0 0 0-1.2 1M366.2 100.6h13.5M366.2 102.6h13.5"/>
<path d="M366.2 100.6v2M366.7 103.5h1v.6h-1zM366.9 104.1h.1M367.9 104.1h.1M368.9 103.2h3M368.9 103.5h.1M368.9 103.5h3M368.9 103.2v.3M371.9 103.5h.1M371.9 103.2v.3M372.9 118.7v18.1M373.9 103.2h3"/>
<path d="M373.9 103.5h.1M373.9 103.5h3M373.9 103.2v.3M376.8 103.5h.1M376.9 103.2v.3M377.9 104.1h.1M378.2 103.5h1v.6h-1zM378.9 104.1h.1M379.2 103.6h2M379.7 102.6h.2a1.01 1.01 0 0 1 1.3 1M379.7 100.6v2M380 113a1.21 1.21 0 0 0 1.2 1.2"/>
<path d="M380 113h.2M380 109.5h.2M380 109.5v3.5M380.2 104.1l.5 .5M380.2 113a1.09 1.09 0 0 0 1 1M380.2 104.1l.3 .1 .2 .4M380.2 104.2l.3 .4M380.2 104.1v.1M380.2 109.5v3.5M380.2 113.3h.1M380.3 110.3l-.1 .1M380.3 110.3v3"/>
<path d="M380.3 110.3h.2M380.3 113.3h.2M380.4 108.6l-.4 .9M380.4 108.6l.1 .1M380.4 102.6l.2 .2M380.5 108.8l-.3 .7v3.8M380.5 108.7l-.3 .8M380.5 108.3l-.1 .3M380.5 104.6h.2M380.5 108.3h.2M380.5 104.6v3.7M380.5 110.3v3"/>
<path d="M380.6 102.6v.2M380.7 108.3l-.2 .4M380.7 104.6v3.7M380.8 115.8l.7-.1 .4 .6-.3 .6-.7 .1-.4-.6zM381.2 114h2.6l.1 .3M381.2 103.6h.9M381.2 114.2h2.1M381.2 114v.2M382.1 100.5l-2.4 .1M382.1 100.5v3.1M383.3 114.2l.2-.1 .3 .4M383.3 114.2l.3 .3"/>
<path d="M383.6 114.5h.2M383.6 103.6v10.4M383.6 114.5v9.4M383.6 100.1h-21.4l1.5 .4M383.6 100.1l-1.5 .4M383.7 102.7l.2 .7M383.7 102.9l.1 11.1M383.7 103.4h.2M383.8 114.5v9.4M383.9 103.4v33.4M383.9 116.8l-.1 .1M89.9 136.5l.9-.3v.5z"/>
<path d="M89.9 134.5v71.7M90.3 121.9a2.86 2.86 0 0 0 3.2 2.1M90.3 121.9h.1M91.1 120.9l.1 .1M91.1 120.9v.8M91.1 121.7l.1 .1M91.1 121.7l.2 1M91.1 121.7l-.8 .2M91.2 121.8l.2 .8M91.2 121v.8M91.3 120.7h2.2M91.3 120.7l-.2 .2"/>
<path d="M91.3 120.7l.2 .2M91.3 122.7a2.56 2.56 0 0 0 2.2 1.3M91.4 122.6l-.1 .1M91.4 122.6l.6 .7 1.5 .5M91.4 122.6h2.5M91.5 120.9h2M91.5 120.9l-.3 .1M93.5 120.7v.2M93.5 123.8v.2M93.5 120.7h2.1M93.5 124l8.8 .1M93.5 120.9h2"/>
<path d="M93.5 123.8h.4M93.9 122.6l.1 1.4M94 121.2l-.1 1.4M94 121.2v2.8M94 121.2h1.5M95.5 123h.1M95.5 120.9v3.1h-1.5M95.6 123v1l-.1-.2M95.6 120.7l-.1 .2M95.6 120.7v2.3M95.6 123l6.7 .1M102.3 123.1v1"/>
<path d="M102.3 124.1l.3 .3M102.6 124.4h4.5M107.4 124.1v.3h82.6M107.4 124.1l-.3 .3M107.5 124.1h5.2M107.5 123.4v.7M107.5 124.1l-.1 .1M112.7 123.4v.7M112.7 124.1l.2 .1M112.9 123.4v1.4h77.3M114.3 123.4h-12v.7M123.4 123.4l3.6 .3"/>
<path d="M124.4 136.2l.9 .3-.9 .2zM125.3 136.5l1.1-.3v.5zM125.3 134.5v38M127 120.4h1.2v2.8h-1.2M127 123.7v-3.7h2.2v3.7M136.9 138.8v2.7M139.5 121v2.6h-1.3M140.1 121v2.7h-13.1M140.1 122h50.6M140.1 120h-9.4v3.7M140.1 121h-1.9v2.7M189.3 123.3l2 4.8"/>
<path d="M189.7 123.2l2 4.7M190.6 122.1h-51.1M199.3 123.3l2 4.8M199.7 123.2l2 4.7M200 124.4h104.5M200.6 122.1h99.1M200.7 122h99M266.2 136.2l1 .3-1 .2zM267.2 134.5v38M267.2 136.5l1-.3v.5zM278.7 136.2l1 .3-1 .2zM279.7 136.5l1-.3v.5z"/>
<path d="M279.7 134.5v38.9M299.7 123.9h5M303.7 136.2l1 .3-1 .2zM304.7 123.9l-.2 .5M304.7 134.5v57.4M304.7 136.5h-214.8M331.4 123.4a.96 .96 0 0 0 1 1M331.4 123.4h.3M331.4 120.3v3.1M331.7 123.4l.1 .4 .6 .3M331.7 120.3v3.1M332.2 122.3v.6"/>
<path d="M332.4 124.4h29.7M332.4 124.1h29.7M332.4 124.1v.3M333.4 120h4v3.7M337.4 121h.6a1.54 1.54 0 0 1 1.7-.3 1.54 1.54 0 0 1 .9 1.4v1.6M348.5 120.5a1.5 1.5 0 0 0-.3 2.2 1.5 1.5 0 0 0 2.3 0 1.5 1.5 0 0 0-.3-2.2M351 122.9l1 .3M351 122.8l1 .4M351.3 121l.7-.4 .8 .4v.9l-.8 .4-.7-.4zM353.4 120.5a1.66 1.66 0 0 1 .1 1.7 1.66 1.66 0 0 1-1.5 1M353.4 120.5a1.71 1.71 0 0 1-1.4 2.7M353.9 120.5v2.9h-2.9"/>
<path d="M361.1 134.6l1 .3-1 .2zM361.3 124.9l.8-.7-.4 1zM362.1 124.4v12.4M362.1 124.2l-5.1 6.9h-12.3M362.1 123.9l.5 .5M362.1 124.4l.5 .4h5.8l.5-.4M362.1 123.9h.1M362.2 123.9l.4 .3M362.6 124.4h20.7M362.6 124.2h20.7M362.6 124.2v.2M364.2 121.3l.7-.1 .5 .6-.3 .6-.7 .1-.4-.5z"/>
<path d="M372.9 134.9l1-.3v.5zM376.9 124.4l.5 .4h15.5M380.8 121.3l.7-.1 .4 .6-.3 .6-.7 .1-.4-.5zM382.9 134.6l1 .3-1 .2zM383.3 124.2v.2M383.6 123.9l-.3 .3M383.6 123.9h.2M383.8 123.9l-.5 .5M383.8 121.8l.1 .2M383.9 134.9h-23.8M383.9 124.4l-.5 .4M390.6 123.9h.5l-.2 .9z"/>
<path d="M90.3 152.8h2.4M90.3 152.8v27M90.7 142.2l-.8 4.6v6h.4M90.7 142.2l.4 .1M91.1 143.2l-.6 5.4-.2 4.2M91.1 143.2l.2 .2M91.1 142.3v.9M91.2 143.1l.2 .2M91.2 143.1l-.1 .1M91.2 142.3v.8M91.2 142.3h-.1M91.3 143.4h2.2"/>
<path d="M91.3 141.5l-.2 .8M91.3 141.5h.2M91.4 143.3h2.1M91.4 143.3l-.1 .1M91.5 141.5l-.3 .8M91.5 141.5h2.4M92.7 152.8v27M93.5 140.2h-.2a2.43 2.43 0 0 0-2.6 2M93.5 143.4l-.6 5.3-.2 4.1M93.5 143.3v.1M93.5 140.2l-1.1 .2-1.1 1.1M93.5 140.2v.1"/>
<path d="M93.5 140.3l-1.5 .6-.5 .6M93.5 143.4h2.1M93.5 143.3h2M93.5 140.3h.4M94 140.2v2.7M94 140.2h1.5v.1M94 142.9h1.5M95.5 141.1h.1M95.5 143.3l.1 .1M95.5 140.3v3M95.6 140.2v.9M95.6 140.2l6.7-.2v1"/>
<path d="M95.6 140.2l-.1 .1M95.6 141.1v2.3M95.6 140.2h-2.1M102.3 141v50.5M102.3 141l-6.7 .1M102.3 141h5.1M102.6 140v52.5M102.6 140h4.5M102.6 140l-.3 .3M107.1 140v52.5M107.1 140l.3 .3v.7M107.4 141v51.3"/>
<path d="M107.4 142.5h16M109.9 159h1.9M111.8 159v3.3M114.3 142.5v-1.7h9.1v22.1h16.7v-13.7M117.2 140.8v-2.7h3.8v2.7M127 142.7h1.2v2.7h-1.2M127 142.1l-3.6 .3M127.2 146v13.6M127.2 159.6l-3.8-.5-13.5-.3v3.7M127.2 159.6l.2 .1M127.4 159.7v3.2M128.3 142v-.5h11.8v5.1"/>
<path d="M129.2 142v4h-2.2v-3.9M130 141.5v-2.7h8.4v2.7M130.7 142v4h9.4M138.2 146.2h1.3v3h-1.3M138.2 156.5h1.3v3h-1.3M138.2 146v3.2h1.9M139.5 146.6h.6M140.1 146.6v2.6M140.1 156.4h-1.9v3.3h-10.8M140.1 142l-13.1 .1M90.3 179.8l.2 4.2 .6 5.4M90.3 179.8h2.4"/>
<path d="M90.3 179.8h-.4v6l.8 4.5M92.7 179.8l.2 4 .6 5.3M107.4 170.8h5.5M107.4 162.5h16M107.4 170.9h5.5M109.9 162.3h1.9M112.9 177h76.8M112.9 177.5h77M112.9 171.2h80.1M112.9 170.7h79.9M132.4 170.5v-1.3h3.2a1.03 1.03 0 0 0 1.5-.1 1.03 1.03 0 0 0 0-1.4 1.03 1.03 0 0 0-1.5 0h-3.2l.1-2.5 .5-.3h13.8l.3 .2 .3 .6 .1-.5 .5-.3h13.7l.5 .3 .1 2.5h-3.2a1.03 1.03 0 0 0-1.4 0 1.03 1.03 0 0 0 0 1.4 1.03 1.03 0 0 0 1.4 .1h3.2v1.3M133.5 166.5v.4"/>
<path d="M133.5 167.7v.5h1.2M133.5 170v.4M133.5 170h1.2M133.6 170.5a.63 .63 0 0 1 .5-1 .63 .63 0 0 1 .5 1M133.8 166.2h.6M134.7 166.5v.4h-1.2M134.7 167.7v1.5M134.7 170v.4M134.7 168.7h-1.2v.5M136.6 167.5v1.9M142.8 167.6l7.8 .1a1.03 1.03 0 0 1 1.4 0 1.03 1.03 0 0 1 0 1.4 1.03 1.03 0 0 1-1.4 .1h-6.6a1.02 1.02 0 0 1-1.4-.2 1.02 1.02 0 0 1 .2-1.4zM145.1 170.5a.63 .63 0 0 1 .5-1 .63 .63 0 0 1 .5 1"/>
<path d="M147 165h.7M147.4 165v5.5M148.6 170.5a.63 .63 0 0 1 .5-1 .63 .63 0 0 1 .5 1M158.1 167.5v1.9M160 166.5v.4M160 167.7v1.5M160 170v.4M160 168.7h1.2v.5M160 170h1.2M160 166.9h1.2M160.1 170.5a.63 .63 0 0 1 .5-1 .63 .63 0 0 1 .5 1M161.2 166.5v.4"/>
<path d="M161.2 167.7v.5h-1.2M161.2 170v.4M189.3 176.5l4 10.2M189.7 176.3l4 10.2M191.3 167.4l2 5.1M191.5 167.3l2 5.1-4 4 4 10.2-4 4 2 5.1M191.7 167.3l2 5M192.8 170.5h-79.9v22h77.4M193.4 172.3l-4 4M193.6 172.5l-4 4M199.3 176.5l4 10.2M199.7 176.3l4 10.2"/>
<path d="M199.7 177h100M199.9 177.5h99.8M201.3 167.4l2 5.1M201.5 167.3l2 5.1-4 4 4 10.2-4 4 2 5.1M201.7 167.3l2 5M202.7 170.5h115.5M202.8 170.7h101.7M203.4 172.3l-4 4M203.6 172.5l-4 4M265.8 166.5v.4M265.8 167.7v.5h1.2M265.8 170v.4"/>
<path d="M265.9 170h1.1M265.9 170.5a.63 .63 0 0 1 .5-1 .63 .63 0 0 1 .5 1M266.1 166.2h.7M266.3 172.5h1.7M267 166.5v.4h-1.1M267 167.7v1.5M267 170v.4M267 168.7h-1.2v.5M268.9 167.5v1.9M277.4 170.5a.63 .63 0 0 1 .5-1 .63 .63 0 0 1 .5 1M278.8 172.5h32.5M279.3 165h.4"/>
<path d="M279.7 165.7l-.2-.6-.4-.2h-13.8l-.5 .3-.1 2.5h3.2a1.03 1.03 0 0 1 1.5 0 1.03 1.03 0 0 1 0 1.4 1.03 1.03 0 0 1-1.5 .1h-3.2v1.3M279.7 167.7h-3.3a1.03 1.03 0 0 0-1.4 0 1.03 1.03 0 0 0 0 1.4 1.03 1.03 0 0 0 1.4 .1h3.3M299.7 170.5v22M304.5 170.7v21.7M304.5 170.7l.2 .5h-101.7M309.2 172.5l.3 1h-.5zM309.2 172.5v18M316.3 170.5l.2 1h-.5zM316.3 170.5v22M360.7 176.2h10.2M90.7 190.3a2.57 2.57 0 0 0 2.8 2.1M91.1 189.4l.1 .1"/>
<path d="M91.1 189.4v.8M91.1 190.2h.1M91.1 190.2l.2 .9M91.1 190.2l-.4 .1M91.2 189.5v.7M91.2 190.2l.3 .8M91.3 189.1h2.2M91.3 189.1l-.2 .3M91.3 189.1l.1 .2M91.3 191.1a2.53 2.53 0 0 0 2.2 1.3M91.4 189.3h2.1M91.4 189.3l-.2 .2"/>
<path d="M91.5 191l-.2 .1M91.5 191l1.2 1.1 .8 .1M91.5 191h2.4M93.5 189.1v.2M93.5 192.2v.2M93.5 189.1h2.1M93.5 189.3h2M93.5 192.2h.4M94 189.7v2.7M94 189.7h1.5M95.5 189.3v2.9M95.5 191.4h.1"/>
<path d="M95.5 192.2l-1.5 .2M95.6 191.4v1l-.1-.1M95.6 189.1l-.1 .2M95.6 189.1v2.3M95.6 191.4l6.7 .1M102.3 191.5v1l-8.8-.1M102.3 191.5h5.1M102.3 192.3l.3 .2M102.6 192.5h4.5M107.4 192.2h5.5M107.4 192.3l-.3 .2M107.4 192.1h5.5"/>
<path d="M112.9 186h80.4M112.9 192h77.1M112.9 185.5h80.2M124.8 180.7l1 1.7M125.3 181.5v24.7M125.8 182.4l.8 .7-.4 .3zM125.8 182.4l8.8 15.1h33.6M147 194.8l-1.3 3.2M160.8 195.2h2.6M161.1 196.2l1 1.6M162.1 195.2v2.6M163.1 196.2l-1 1.6"/>
<path d="M175.4 181.5v24.7M189.3 190.7l2 5M189.7 190.5l2 5.1M193.4 186.5l-4 4M193.6 186.7l-4 4M199.3 190.7l2 5M199.7 190.5l2 5.1M200.1 192h99.6M203.1 185.5h96.6M203.3 186h96.4M203.4 186.5l-4 4M203.6 186.7l-4 4"/>
<path d="M278.4 181.5h2.5M278.7 180.8a1.19 1.19 0 0 1 1.7-.2 1.19 1.19 0 0 1 .2 1.6 1.19 1.19 0 0 1-1.6 .2 1.19 1.19 0 0 1-.3-1.6zM279.3 189.8l.8 1.5M279.7 183.8v22.4M279.7 180.3v2.5M279.7 190.5h31.6M280.1 191.3l.6 .8-.4 .2zM280.1 191.3l4.8 9.9h27.7M299.7 191.9h5M299.7 192.4h4.8M303.2 198.9h2.6M303.5 199.9l1 1.6"/>
<path d="M304.5 198.9v2.6M304.7 191.9l-.2 .5M305.5 199.9l-1 1.6M309 189.5h.5l-.3 1zM316 191.5h.5l-.2 1zM318.2 192.5h-118M356.7 198.2h10.9M358.7 198.2l.3 1h-.5zM358.7 185.1v21.1M363.6 196.1h9.2M364.6 195.9l1.1 .2-1.1 .3zM365.7 194.2v4a4 4 0 0 0-4.1 4 4 4 0 0 0 4.1 4"/>
<path d="M367.6 198.2a4 4 0 0 1 4.1 4 4 4 0 0 1-4.1 4h-10.9M367.6 196.1l1.1-.2v.5zM367.6 194.2v4M89.9 204.2l.9-.3v.5zM89.9 204.2h189.8M124.4 203.9l.9 .3-.9 .2zM125.3 204.2l1.1-.3v.5zM174.3 203.9l1.1 .3-1.1 .2zM175.4 204.2l1-.3v.5zM278.7 203.9l1 .3-1 .2zM290.1 203.5l-1.3 3.2M358.5 205.2h.5l-.3 1z"/>
<path d="M4 238.5h148.9v54.5M49.6 238.5v54.5M4 248.5h148.9M4 254.5h148.9M84 248.5v6M118.4 248.5v6M216 253h200M216 248h65M216 258h65M228.6 243v15M255.2 243v15M281 243v50"/>
<path d="M296 243v30M346 243v30M361 243v30M381 253v20M392 253v20M416 243h-200v50M4 260.5h148.9M4 266.4h148.9M4 273.4h148.9M95.6 278.9h1.6M95.6 277.4h1.6M96.4 276.5v1.6"/>
<path d="M216 278h65M216 273h200M216 263h165M216 268h65M231 263v15M256 263v15M311 273v20M393.4 260.5l9-2.5v10l-9-2.5zM4 280.7h148.9M4 287h148.9M84 287v6M118.4 287v6"/>
<path d="M270.4 287.3h1.3M270.4 286h1.3M271 285.3v1.3"/>
<circle cx="125.3" cy="33.6" r=".85"/>
<circle cx="137.8" cy="33.8" r=".82"/>
<circle cx="142.9" cy="33.8" r="1.72"/>
<circle cx="142.9" cy="33.8" r="1.69"/>
<circle cx="147.8" cy="33.8" r=".75"/>
<circle cx="152.9" cy="33.8" r="1.67"/>
<circle cx="152.9" cy="33.8" r="1.72"/>
<circle cx="157.9" cy="33.8" r=".82"/>
<circle cx="175.4" cy="33.6" r=".84"/>
<circle cx="217.2" cy="33.6" r=".84"/>
<circle cx="267.2" cy="33.6" r=".85"/>
<circle cx="279.7" cy="33.6" r=".84"/>
<circle cx="115" cy="40.1" r="1.5"/>
<circle cx="115" cy="40.1" r="1.43"/>
<circle cx="115" cy="45.1" r="1.5"/>
<circle cx="115" cy="45.1" r="1.42"/>
<circle cx="125.4" cy="51.6" r=".86"/>
<circle cx="137.8" cy="51.3" r=".82"/>
<circle cx="142.9" cy="51.3" r="1.72"/>
<circle cx="142.9" cy="51.3" r="1.68"/>
<circle cx="145.6" cy="57.4" r="1.3"/>
<circle cx="145.6" cy="57.4" r="1.35"/>
<circle cx="147.8" cy="51.3" r=".75"/>
<circle cx="149.1" cy="57.4" r="1.31"/>
<circle cx="149.1" cy="57.4" r="1.35"/>
<circle cx="152.8" cy="51.3" r="1.68"/>
<circle cx="152.9" cy="51.3" r="1.72"/>
<circle cx="157.9" cy="51.3" r=".82"/>
<circle cx="175.4" cy="51.6" r=".85"/>
<circle cx="217.2" cy="51.6" r=".85"/>
<circle cx="277.9" cy="57.4" r="1.3"/>
<circle cx="277.9" cy="57.4" r="1.35"/>
<circle cx="297.7" cy="40.1" r="1.5"/>
<circle cx="297.7" cy="40.1" r="1.43"/>
<circle cx="297.7" cy="45.1" r="1.5"/>
<circle cx="297.7" cy="45.1" r="1.42"/>
<circle cx="162.9" cy="62.7" r="1.14"/>
<circle cx="144.4" cy="102.2" r=".5"/>
<circle cx="144.4" cy="102.3" r=".84"/>
<circle cx="144.4" cy="102.3" r=".76"/>
<circle cx="146.6" cy="101.8" r="1.14"/>
<circle cx="146.6" cy="101.8" r="1.11"/>
<circle cx="149.1" cy="101.8" r="1.15"/>
<circle cx="149.1" cy="101.8" r="1.11"/>
<circle cx="160.3" cy="106.4" r="1.35"/>
<circle cx="160.4" cy="106.4" r="1.5"/>
<circle cx="160.4" cy="106.4" r="1.3"/>
<circle cx="266.7" cy="106.4" r="1.3"/>
<circle cx="266.7" cy="106.4" r="1.35"/>
<circle cx="266.7" cy="106.4" r="1.5"/>
<circle cx="277.7" cy="106.4" r="1.34"/>
<circle cx="277.7" cy="106.4" r="1.48"/>
<circle cx="277.7" cy="106.4" r="1.3"/>
<circle cx="297.2" cy="111.8" r="1.42"/>
<circle cx="297.2" cy="111.8" r="1.49"/>
<circle cx="352.7" cy="108.5" r="1.5"/>
<circle cx="364.7" cy="116.4" r="1.32"/>
<circle cx="364.7" cy="116.4" r="1.37"/>
<circle cx="364.7" cy="116.3" r="1.51"/>
<circle cx="381.2" cy="116.3" r="1.49"/>
<circle cx="381.2" cy="116.4" r="1.32"/>
<circle cx="381.2" cy="116.3" r="1.38"/>
<circle cx="381.2" cy="116.3" r="1.52"/>
<circle cx="339.1" cy="122.1" r="1.51"/>
<circle cx="364.7" cy="121.9" r="1.32"/>
<circle cx="364.7" cy="121.9" r="1.37"/>
<circle cx="364.7" cy="121.8" r="1.51"/>
<circle cx="381.2" cy="121.8" r="1.49"/>
<circle cx="381.2" cy="121.9" r="1.32"/>
<circle cx="381.2" cy="121.8" r="1.38"/>
<circle cx="381.2" cy="121.8" r="1.52"/>
<circle cx="125.4" cy="172.5" r=".86"/>
<circle cx="134.1" cy="166.7" r=".62"/>
<circle cx="145.6" cy="166.7" r=".62"/>
<circle cx="149.1" cy="166.7" r=".62"/>
<circle cx="160.6" cy="166.7" r=".62"/>
<circle cx="175.3" cy="172.5" r=".86"/>
<circle cx="217.2" cy="172.5" r=".85"/>
<circle cx="266.4" cy="166.7" r=".62"/>
<circle cx="267.2" cy="172.5" r=".86"/>
<circle cx="277.9" cy="166.7" r=".62"/>
<circle cx="279.7" cy="172.5" r=".85"/>
<circle cx="125.3" cy="181.5" r=".99"/>
<circle cx="125.4" cy="190.5" r=".85"/>
<circle cx="146.3" cy="196.4" r="1.15"/>
<circle cx="175.3" cy="190.5" r=".85"/>
<circle cx="175.3" cy="181.5" r="1.01"/>
<circle cx="217.2" cy="190.5" r=".84"/>
<circle cx="267.2" cy="190.5" r=".85"/>
<circle cx="279.4" cy="181.5" r="3.7"/>
<circle cx="279.7" cy="190.5" r=".84"/>
<circle cx="289.4" cy="205.1" r="1.15"/>
</g>
<path d="M412.4 262.3a2.5 2.5 0 0 0-4.1-1.1 2.5 2.5 0 0 0 1 4.2 2.5 2.5 0 0 0 3.2-2.9l-.1-.2" fill="none" stroke="#000" stroke-width=".3" stroke-dasharray="30.5 1.3 1.3 1.3" stroke-dashoffset="24.5" stroke-linecap="butt"/>
<path d="M414.8 261.5a5 5 0 0 0-8.3-2 5 5 0 0 0 2.2 8.3 5 5 0 0 0 6.2-6l-.1-.3" fill="none" stroke="#000" stroke-width=".3" stroke-dasharray="30.5 1.3 1.3 1.3" stroke-dashoffset="16.7" stroke-linecap="butt"/>
<g fill="none" stroke="#000" stroke-width=".3" stroke-dasharray="6.3 1.3 1.3 1.3 5.1">
<path d="M191.5 28.4l2 5.1M193.5 33.5l-4 4M201.5 28.4l2 5.1M203.5 33.5l-4 4M189.5 51.7l2 5M193.5 47.7l-4 4M199.5 51.7l2 5M203.5 47.7l-4 4M191.5 100.9l2 4.7M193.5 105.6l-4 4M193.5 119.2l-4 4M201.5 100.9l2 4.7"/>
<path d="M203.5 105.6l-4 4M203.5 119.2l-4 4M189.5 123.2l2 4.8M199.5 123.2l2 4.8M191.5 167.3l2 5.1M193.5 172.4l-4 4M201.5 167.3l2 5.1M203.5 172.4l-4 4M189.5 190.6l2 5.1M193.5 186.6l-4 4M199.5 190.6l2 5.1M203.5 186.6l-4 4"/>
</g>
<path d="M189.5 37.5l4 10.2M199.5 37.5l4 10.2M189.5 176.4l4 10.2M199.5 176.4l4 10.2" fill="none" stroke="#000" stroke-width=".3" stroke-dasharray="6.3 1.3 1.3 1.3 5.1" stroke-dashoffset="5.3"/>
<path d="M189.5 109.6l4 9.6M199.5 109.6l4 9.6" fill="none" stroke="#000" stroke-width=".3" stroke-dasharray="6.3 1.3 1.3 1.3 5.1" stroke-dashoffset="5.6"/>
<path d="M278.4 181.5h-1M279.7 180.3v-1M279.7 182.8v1M280.9 181.5h1" fill="none" stroke="#000" stroke-width=".3" stroke-dasharray="30.5 1.3 1.3 1.3"/>
<path d="M372.9 112.2v6.5" fill="none" stroke="#000" stroke-width=".3" stroke-dasharray="30.5 1.3 1.3 1.3" stroke-dashoffset="29.1"/>
<path d="M410 255.7v14.9" fill="none" stroke="#000" stroke-width=".3" stroke-dasharray="30.5 1.3 1.3 1.3" stroke-dashoffset="25"/>
<path d="M403.4 263l12.6-.1" fill="none" stroke="#000" stroke-width=".3" stroke-dasharray="30.5 1.3 1.3 1.3" stroke-dashoffset="26.1"/>
<path d="M216 248v5" fill="none" stroke="#000" stroke-width=".3" stroke-dasharray="30.5 1.3 1.3 1.3" stroke-dashoffset="29.9"/>
<path d="M120.4 51.3v-17.5M147.9 51.3v-17.5M264.7 51.3v-17.5M292.2 51.3v-17.5" fill="none" stroke="#f00" stroke-width=".3" stroke-dasharray="30.5 1.3 1.3 1.3" stroke-dashoffset="23.6"/>
<g fill="#000">
<path d="M361.3 124.9l.8-.7-.4 1z"/>
<path d="M163.4 33.8l.3 1.1h-.5zM163.2 50.3h.5l-.3 1zM84.5 31.6l.2 1h-.5zM84.2 83.1h.5l-.2 1zM309.2 172.5l.3 1h-.5zM309 189.5h.5l-.3 1zM316.3 170.5l.2 1h-.5zM316 191.5h.5l-.2 1zM390.9 98.8l.2 1.1h-.5zM390.6 123.9h.5l-.2 .9zM358.7 198.2l.3 1h-.5zM358.5 205.2h.5l-.3 1z"/>
<path d="M169.4 26.1l1 .3-1 .2zM125.3 26.4l1.1-.3v.5z"/>
<path d="M303.7 27.3l1 .3-1 .2zM292.2 27.6l1-.3v.5zM263.7 19.1l1 .3-1 .2zM147.8 19.4l1-.3v.5zM303.7 136.2l1 .3-1 .2zM279.7 136.5l1-.3v.5zM382.9 134.6l1 .3-1 .2zM372.9 134.9l1-.3v.5zM367.6 196.1l1.1-.2v.5zM364.6 195.9l1.1 .2-1.1 .3z"/>
<path d="M89.9 95.5l.9-.3v.6zM303.7 95.2l1 .3-1 .3zM89.9 19.4l.9-.3v.5zM146.9 19.1l.9 .3-.9 .2zM138.1 52.1v1.1l.5-.2zM137.9 30.2l1-.3v.5zM156.8 29.9l1.1 .3-1.1 .2zM148.1 52.1v1l.5-.2zM88.9 25.3l1 .2-1 .3zM120.4 25.5l1-.2v.5zM89.9 136.5l.9-.3v.5zM124.4 136.2l.9 .3-.9 .2zM89.9 204.2l.9-.3v.5zM124.4 203.9l.9 .3-.9 .2zM125.3 204.2l1.1-.3v.5zM174.3 203.9l1.1 .3-1.1 .2zM125.8 182.4l.4 1 .4-.3zM280.1 191.3l.2 1 .4-.2zM175.4 204.2l1-.3v.5zM278.7 203.9l1 .3-1 .2zM361.1 134.6l1 .3-1 .2zM372.9 134.9l1-.3v.5z"/>
<path d="M362.2 95.4l1-.3v.5zM382.7 95.1l1 .3-1 .2z"/>
<path d="M125.3 136.5l1.1-.3v.5zM266.2 136.2l1 .3-1 .2z"/>
<path d="M267.2 136.5l1-.3v.5zM278.7 136.2l1 .3-1 .2z"/>
</g>
<path d="M362.1 123.9v.5" fill="none" stroke="#f00" stroke-width=".3"/>
<g font-size="6.3">
<text x="282.1" y="250.3">名称</text>
<text x="347.1" y="250.3">图号</text>
<text x="282.1" y="260.3">材质</text>
<text x="347.1" y="260.3">质量</text>
<text x="383.3" y="262.1">视</text>
<text x="383.3" y="269.9">图</text>
<text x="282.1" y="270.3">版次</text>
<text x="347.1" y="270.3">比例</text>
</g>
<g font-size="4.9">
<text x="5.9" y="230.5">注意：1.行走平行度（正面+侧面），450行程内，≤±0.03mm，1000行程内，≤±0.05mm。</text>
<text x="14.6" y="236.5">2.本体形变，450行程内，≤±0.03mm，1000行程内，≤±0.05mm。</text>
<text x="16.9" y="245.5">型号规格</text>
<text x="78.9" y="245.5">GTH4-450-BL-M05-C4</text>
<text x="10.7" y="253.5">螺杆规格/型号</text>
<text x="61.8" y="253.5">1002</text>
<text x="96.3" y="253.5">1005</text>
<text x="16.9" y="259.5">有效行程</text>
<text x="97.5" y="259.5">450</text>
<text x="16.9" y="265.5">精度等级</text>
<text x="98.7" y="265.5">C7</text>
<text x="16.9" y="272">马达容量</text>
<text x="87.6" y="272">50W(无刹车)</text>
<text x="11.9" y="279.1">重复定位精度</text>
<text x="97.7" y="279.1">0.02</text>
<text x="4.5" y="285.9">感应开关方式及数量</text>
<text x="81.4" y="285.9">外挂型三只（C4）</text>
<text x="11.9" y="292.1">建议最快速度</text>
<text x="58.1" y="292.1">100MM/S</text>
<text x="92.5" y="292.1">250MM/S</text>
<text x="127" y="292">500MM/S</text>
</g>
<g font-size="4.2">
<text x="301.9" y="249.6">GTH4-450-BL-M05-C4</text>
<text x="259" y="267">2022/9/24</text>
</g>
<g font-size="4.1">
<text x="97.5" y="18.8">116 滑台原点</text>
<text x="193.3" y="18.8">450 有效行程</text>
<text x="90.6" y="24.9">61</text>
<text x="99.1" y="24.9">1 滑台极限位置</text>
<text x="149.7" y="25.8">90</text>
<text x="149.7" y="29.6">40</text>
<text x="308.1" y="27">25</text>
<text x="316.7" y="27">1 滑台极限位置</text>
<text x="162.9" y="30.4" transform="rotate(-90 162.9 30.4)">35</text>
<text x="83.9" y="62.1" transform="rotate(-90 83.9 62.1)">105</text>
<text x="152.8" y="64.2">2 x</text>
<text x="166.1" y="64.2">3 H7</text>
<text x="182.1" y="64.2">4.5</text>
<text x="144.4" y="70.5">4 x M4</text>
<text x="162.4" y="70.5">9.5</text>
<text x="197.2" y="94.9">646</text>
<text x="370.9" y="94.7">43</text>
<text x="390.3" y="113.7" transform="rotate(-90 390.3 113.7)">52</text>
<text x="344.2" y="130.5">基准面</text>
<text x="108" y="135.9">71</text>
<text x="196.4" y="135.9">5*100</text>
<text x="270.8" y="135.9">25</text>
<text x="286.1" y="135.9">50</text>
<text x="362.2" y="134.3">21.70</text>
<text x="376.8" y="134.3">22</text>
<text x="363.8" y="175.1">II</text>
<text x="284.1" y="183">II</text>
<text x="308.7" y="182.1" transform="rotate(-90 308.7 182.1)">36</text>
<text x="315.7" y="182.1" transform="rotate(-90 315.7 182.1)">44</text>
<text x="360.7" y="180.3">2 : 1</text>
<text x="136.2" y="197.9">2 x</text>
<text x="149.5" y="197.9">4 H7</text>
<text x="165.5" y="197.9">4</text>
<text x="354.1" y="197.4" transform="rotate(-90 354.1 197.4)">+0.012</text>
<text x="358.2" y="195.3" transform="rotate(-90 358.2 195.3)">0</text>
<text x="370.8" y="195.6">1</text>
<text x="107.3" y="203.6">71</text>
<text x="145.9" y="203.6">100</text>
<text x="211.7" y="203.6">425</text>
<text x="286.5" y="201.6">14 x M4</text>
<text x="307.8" y="201.6">10</text>
<text x="358.2" y="201.5" transform="rotate(-90 358.2 201.5)">4</text>
<text x="292.6" y="206.6">3.40 贯穿</text>
<text x="221.3" y="247.4">1</text>
<text x="131.6" y="253.2">1010</text>
<text x="218.2" y="257.4">序号</text>
<text x="221.3" y="252.4">2</text>
<text x="230.7" y="257.4">修 订 版 次</text>
<text x="255.9" y="257.4">设计变更编号</text>
<text x="225" y="262.4">设</text>
<text x="238.8" y="262.4">计</text>
<text x="252.5" y="262.4">变</text>
<text x="266.2" y="262.4">更</text>
<text x="218.4" y="267.4">设 计</text>
<text x="367.9" y="269.9">1:2</text>
<text x="218.4" y="272.4">校 核</text>
<text x="218.4" y="277.4">批 准</text>
<text x="218.9" y="282.9">技术要求：</text>
<text x="229.2" y="287.4">1、未标注公差全部 0.1</text>
<text x="229.1" y="291.9">2、未标注倒角全部C0.3</text>
</g>
</svg>
